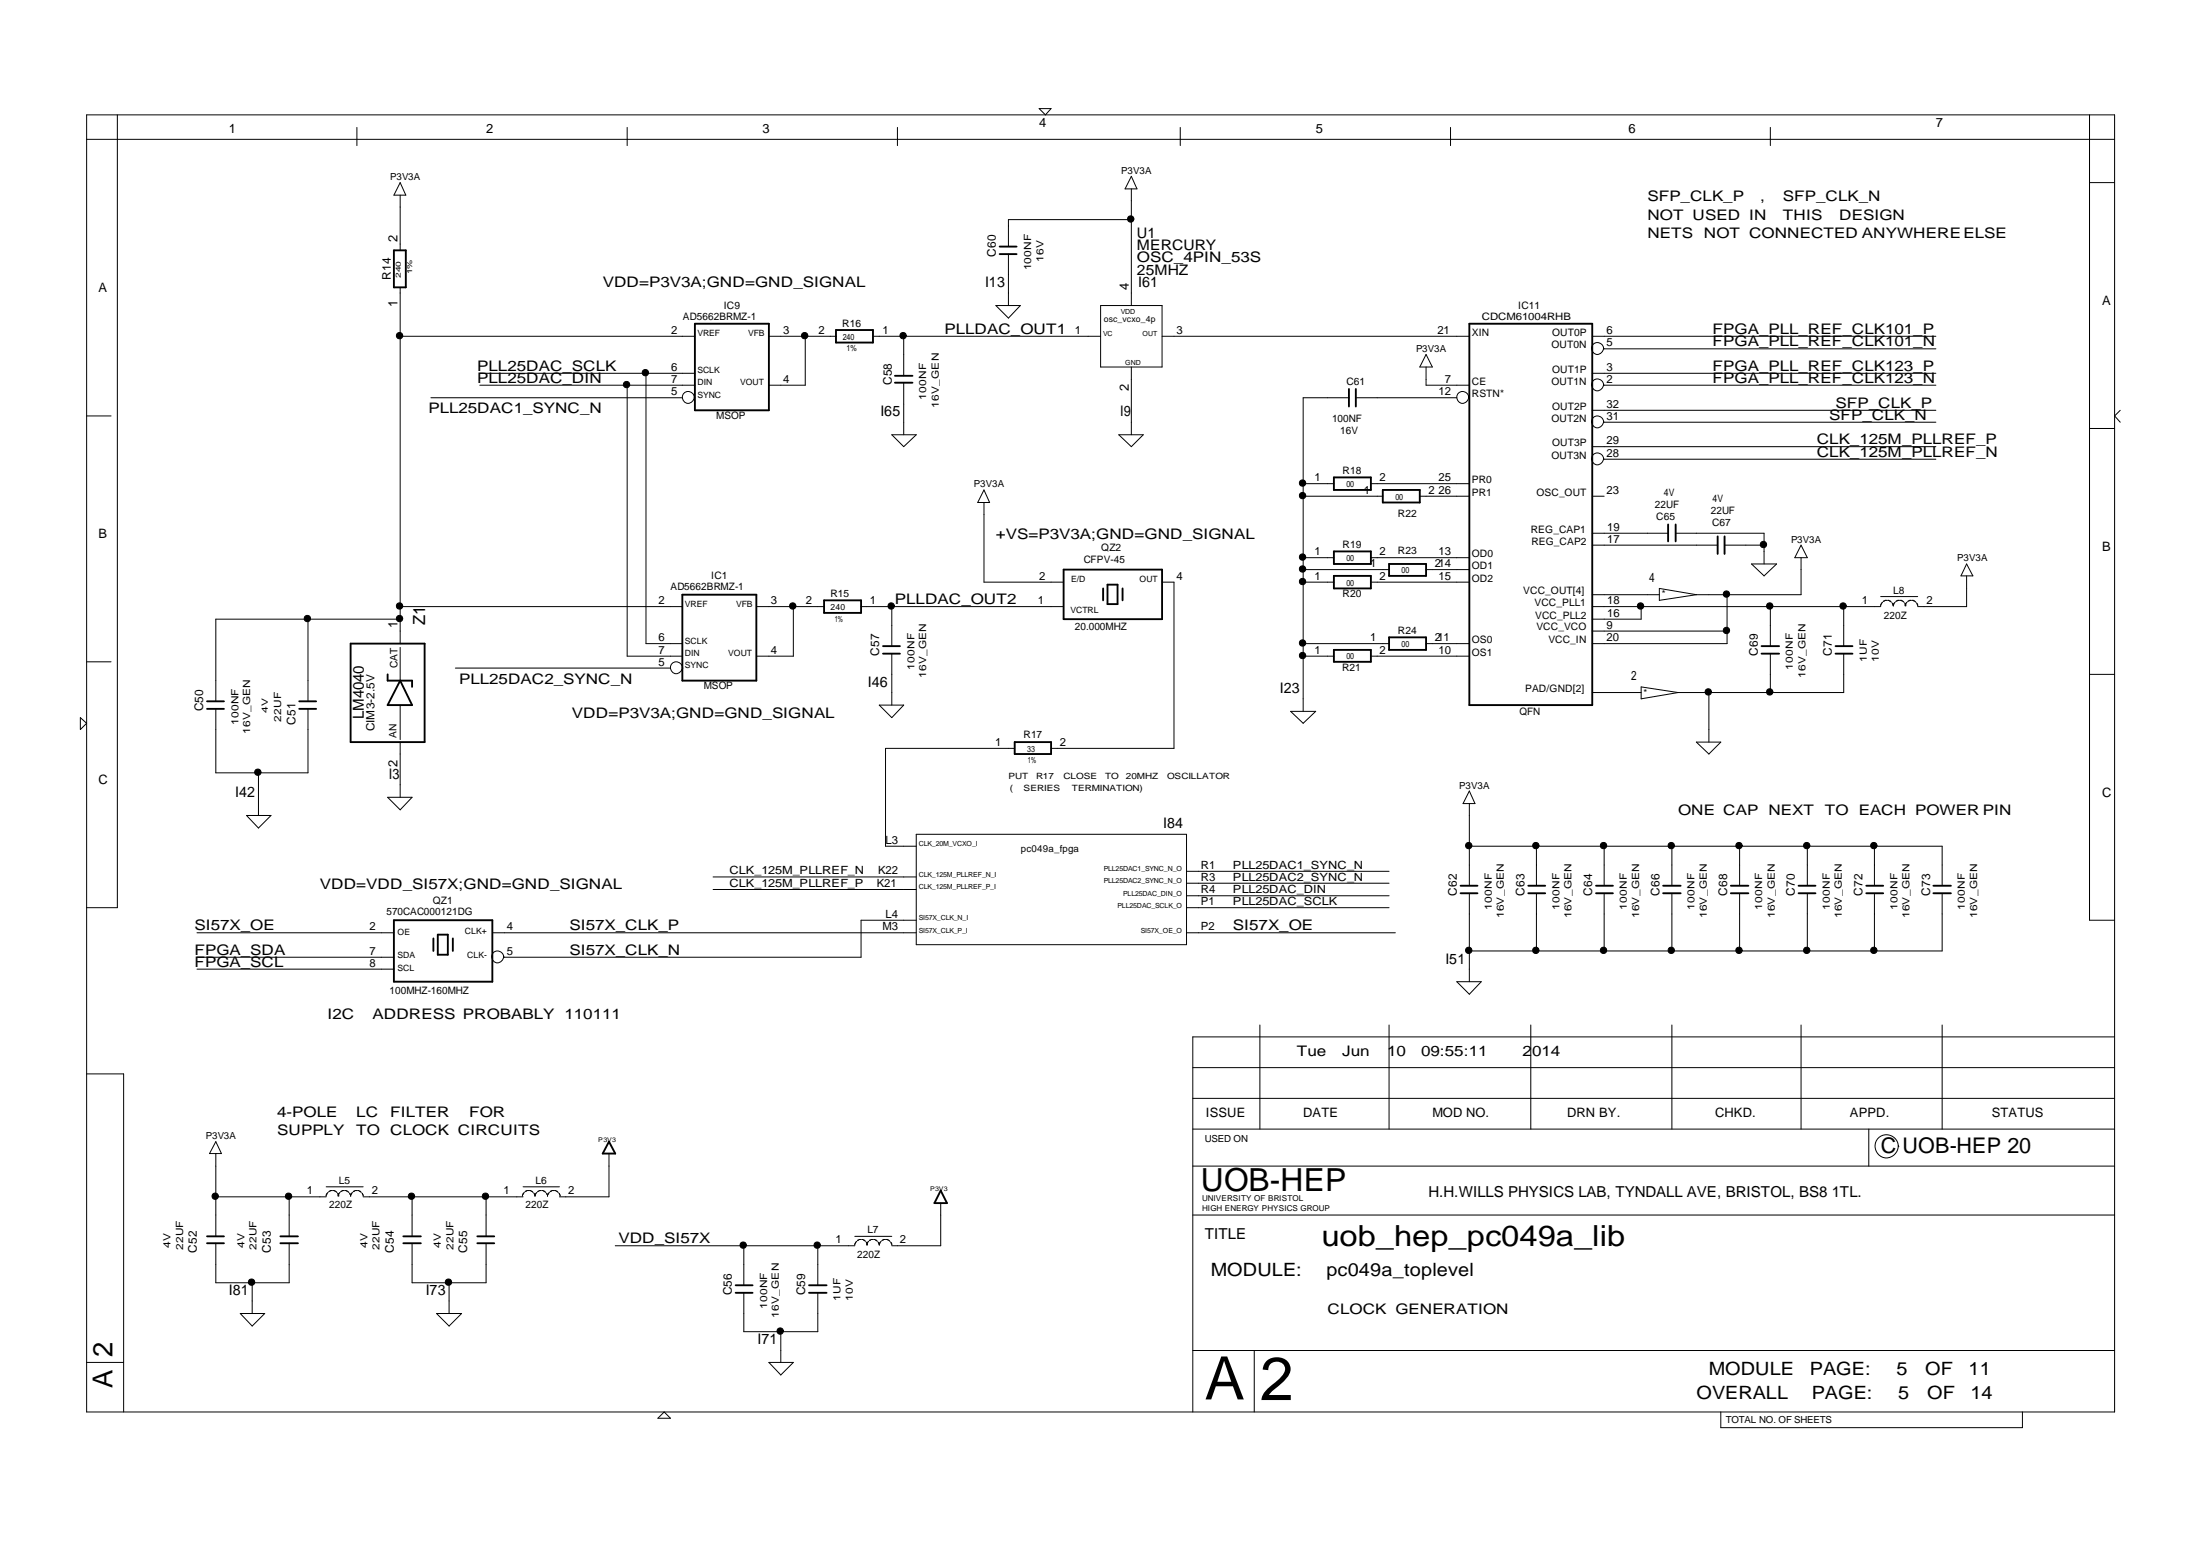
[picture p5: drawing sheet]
<svg xmlns="http://www.w3.org/2000/svg" width="297mm" height="210mm" viewBox="0 0 297 210" stroke-linecap="round" stroke-linejoin="round" font-family="sans-serif">
<g fill="none" stroke="#000" stroke-width=".25">
<path d="M53.2 33.8h1.6v5h-1.6zM135 34.3h2.3M135 33.3h2.3M93.8 43.7h10v11.7h-10zM112.9 44.5h5v1.7h-5zM120.8 51.7h2.4M120.8 50.7h2.4M182.1 52.5v2.4M183.1 52.5v2.4M198.4 43.7h16.6v51.5h-16.6zM143.6 76.9h13.3v6.7h-13.3zM148.9 79.4v1.6"/>
<path d="M149.5 78.9h1.4v2.6h-1.4zM151.6 79.4v1.6M180.1 64.4h5v1.7h-5zM180.1 74.4h5v1.7h-5zM180.1 77.7h5v1.7h-5zM186.7 66.1h5v1.7h-5zM187.5 76.1h5v1.6h-5zM225.2 70.8v2.3M226.2 70.8v2.3M231.9 72.4v2.4M232.8 72.4v2.4M28 94.7h2.2"/>
<path d="M28 95.7h2.2M40.4 94.7h2.3M40.4 95.7h2.3M47.3 86.9h10v13.3h-10zM52.3 91v.9h3.3v.8M54 91.9l1.6 3.3h-3.3zM92.1 80.3h10v11.6h-10zM111.3 81h5v1.7h-5zM119.2 88.2h2.3M119.2 87.2h2.3M180.1 87.7h5v1.6h-5zM187.5 86h5v1.7h-5z"/>
<path d="M237.8 88.2h2.4M237.8 87.2h2.4M247.8 88.2h2.3M247.8 87.2h2.3M137 100.2h4.9v1.6h-4.9zM197.2 119.6h2.3M206.3 119.6h2.3M215.5 119.6h2.3M224.5 119.6h2.4M233.7 119.6h2.4M242.8 119.6h2.3M252 119.6h2.3"/>
<path d="M261 119.6h2.4M53.2 124.2h13.3v8.3h-13.3zM58.5 126.7v1.7M59.1 126.2h1.4v2.7h-1.4zM61.1 126.7v1.7M197.2 120.6h2.3M206.3 120.6h2.3M215.5 120.6h2.3M224.5 120.6h2.4M233.7 120.6h2.4M242.8 120.6h2.3M252 120.6h2.3"/>
<path d="M261 120.6h2.4M82.2 154.1l.9 1.6h-1.7zM28 166.9h2.2M28 167.8h2.2M37.9 166.9h2.3M37.9 167.8h2.3M54.5 166.9h2.3M54.5 167.8h2.3M64.4 166.9h2.3M64.4 167.8h2.3M99.3 174.5h2.3M99.3 173.5h2.3"/>
<path d="M109.2 174.5h2.4M109.2 173.5h2.4M127 160.7l.9 1.7h-1.7z"/>
</g>
<g fill="none" stroke="#000" stroke-width=".14">
<path d="M11.7 15.5h273.8v175.1h-273.8zM11.7 18.8h273.8M15.8 15.5v107h-4.1M48.2 17.2v2.5M84.7 17.2v2.5M121.2 17.2v2.5M140.3 14.7h1.6l-.7 .8zM159.4 17.2v2.5M195.8 17.2v2.5M239 17.2v2.5M282.1 15.5v108.7h3.4M54 26.3v7.5"/>
<path d="M54 38.8v48.1M54 24.7l.8 1.6h-1.6zM136.2 34.3v6.9M152.8 23.8l.7 1.7h-1.6zM152.8 25.5v15.7M152.8 29.6h-16.6v3.7M282.1 24.7h3.4M11.7 56.1h3.3M54 45.4h39.8M58.2 53.7h33.9M64.8 52h29M64.8 50.4h29"/>
<path d="M84.7 52v36.6h7.4M87.2 50.4v36.5h4.9M93.7 53.6a.8 .8 0 0 1-1 .8 .8 .8 0 0 1-.3-1.3 .8 .8 0 0 1 1.3 .2l.1 .4M103.8 45.4h9.1M108.7 45.4v6.6h-4.9M117.9 45.4h30.7M120.4 58.7h3.3l-1.7 1.6zM122 45.4v5.3M122 51.7v7M134.5 41.2h3.3l-1.6 1.7zM148.6 41.2h8.3v8.3h-8.3zM151.1 58.7h3.3l-1.6 1.6z"/>
<path d="M152.8 49.5v9.2M156.9 45.4h41.5M182.1 53.7h-6.2v42.3M183.1 53.7h13.6M192.5 47.8l.9 1.7h-1.7zM192.5 49.5v2.5h5.9M198.3 53.6a.8 .8 0 0 1-1.1 .8 .8 .8 0 0 1-.3-1.3 .8 .8 0 0 1 1.3 .2l.2 .4M215 45.4h46.4M215 50.4h46.4M215 55.4h46.4M216.5 47a.8 .8 0 0 1-1.1 .8 .8 .8 0 0 1-.3-1.3 .8 .8 0 0 1 1.3 .2l.2 .4h44.8M216.5 56.9a.8 .8 0 0 1-1.1 .8 .8 .8 0 0 1-.3-1.3 .8 .8 0 0 1 1.3 .2l.2 .4h44.8"/>
<path d="M216.5 51.9a.8 .8 0 0 1-1.1 .8 .8 .8 0 0 1-.3-1.3 .8 .8 0 0 1 1.3 .2l.2 .4h44.8M282.1 57.8h3.4M286.3 55.4l-.8 .7 .8 .9M132.9 67.8v10.8h10.7M132.9 66.1l.7 1.7h-1.6zM156.9 78.6h1.6v22.4h-16.6M175.9 65.3h4.2M175.9 67h10.8M175.9 75.3h4.2M175.9 76.9h11.6M175.9 78.6h4.2M185.1 65.3h13.3"/>
<path d="M185.1 75.3h13.3M185.1 78.6h13.3M191.7 67h6.7M192.5 76.9h5.9M215 67h1.6M215 72h10.2M215 73.6h16.9M215 60.3h46.4M216.5 61.9a.8 .8 0 0 1-1.1 .8 .8 .8 0 0 1-.3-1.3 .8 .8 0 0 1 1.3 .2l.2 .4h44.8M224 79.4l5 .9-5 .7zM226.2 72h12v4.1M232.8 73.6h5.4"/>
<path d="M236.5 76.1h3.4l-1.7 1.6zM243.2 73.6l.8 1.7h-1.7zM243.2 75.3v5h-14.2M265.5 77.7v4.2h-6.6M265.5 76.1l.9 1.6h-1.6zM10.8 96.9l.9 .7-.9 .9zM11.7 89.3h3.3M29.1 95.7v8.6h12.5v-8.6M41.6 83.6v11.1M54 87.4v4.5M54 95.2v4.6M54 81.9h38.1"/>
<path d="M54 83.6h-24.9v11.1M61.5 90.2h29M92.1 90.1a.8 .8 0 0 1-1 .8 .8 .8 0 0 1-.4-1.3 .8 .8 0 0 1 1.4 .2l.1 .4M102.1 81.9h9.2M107.1 81.9v6.7h-5M116.3 81.9h27.3M118.7 95.2h3.3l-1.6 1.7zM120.4 81.9v5.3M120.4 88.2v7M174.3 96h3.3l-1.7 1.6zM175.9 86.9h11.6M175.9 88.6h4.2"/>
<path d="M185.1 88.6h13.3M192.5 86.9h5.9M215 80.3h9M215 93.5h6.6M215 81.9h38.9M215 85.2h18.2M221.6 81.9v1.7h-6.6M221.6 92.7l5 .8-5 .8zM230.7 93.5v6.7M233.2 80.3v6.6h-18.2M239 81.9v5.3M239 88.2v5.3"/>
<path d="M248.9 88.2v5.3h-22.3M248.9 81.9v5.3M253.9 80.5h5M254.2 81.3l-.2 .2-.1 .3M254.8 81h-.3l-.2 .2M254.9 81l.3 .1 .2 .2M255.5 81.4l.1 .2M255.6 81.6v.2M255.9 81.3l-.3 .3M256.5 81h-.3l-.2 .2M256.6 81l.3 .1 .2 .2M257.1 81.4l.2 .4"/>
<path d="M257.5 81.3l-.3 .3v.2M258.1 81h-.3l-.2 .2M258.2 81h.1l.4 .3M258.8 81.4l.1 .4M282.1 91h3.4M33.3 110.1h3.3l-1.7 1.7zM34.9 104.3v5.8M52.3 107.6h3.3l-1.6 1.7zM54 100.2v7.4M96.3 118.4h27.4M123.7 112.6h36.5v14.9h-36.5zM137 101h-17.4v13.2h4.1"/>
<path d="M160.2 117.6h27.3M160.2 119.2h27.3M198.4 106.8l.7 1.7h-1.6zM198.4 108.5v11.1M198.4 114.2h63.8v5.4M207.4 114.2v5.4M216.6 114.2v5.4M225.7 114.2v5.4M229 100.2h3.3l-1.6 1.6zM234.9 114.2v5.4M244 114.2v5.4M253.1 114.2v5.4"/>
<path d="M26.6 130.8h26.6M26.6 129.2h26.6M26.6 125.9h26.6M66.5 125.9h57.2M96.3 120.1h27.4M123.7 124.2h-7.4v5h-48.2a1.05 1.05 0 0 0-.9-.8 .8 .8 0 0 0-.8 .8 .8 .8 0 0 0 .8 .8 .8 .8 0 0 0 .8-.9M160.2 125.9h28.2M160.2 120.9h27.3M160.2 122.5h27.3M170.1 138.4v14M187.5 138.4v14M196.7 132.5h3.3l-1.6 1.7z"/>
<path d="M198.4 120.6v11.9M206.7 138.4v14M207.4 120.6v7.8M216.6 120.6v7.8M225.7 120.6v7.8M225.7 138.4v14M234.9 120.6v7.8M243.2 138.4v14M244 120.6v7.8M253.1 120.6v7.8M262.2 120.6v7.8h-63.8M262.2 138.4v14"/>
<path d="M285.5 140h-124.5v50.6M11.7 145h5v45.6M29.1 155.7v11.2M29.1 154.1l.8 1.6h-1.6zM82.2 155.7v5.9h-6.7M161 148.3h124.5M161 144.1h124.5M161 157.4h124.5M161 152.4h124.5M252.3 152.4v5M256.3 154.7a1.56 1.56 0 0 1-2.2 1.5 1.56 1.56 0 0 1-.4-2.6 1.56 1.56 0 0 1 2.5 .6l.2 .6M29.1 167.8v5.4h9.9v-5.4"/>
<path d="M29.1 161.6h14.9M32.4 177.3h3.3l-1.7 1.7zM34 173.2v4.1M39 161.6v5.3M44 160.2h5M44.3 161l-.2 .1-.1 .4M44.9 160.7h-.3l-.2 .2M45 160.7h.1l.4 .3M45.6 161l.1 .5M45.9 161l-.2 .1-.1 .4M46.5 160.7h-.3l-.2 .2M46.6 160.7h.1l.4 .3"/>
<path d="M47.2 161l.1 .3M47.3 161.3v.2M47.6 161l-.3 .3M48.2 160.7h-.3l-.2 .2M48.3 160.7h.1l.4 .3M48.9 161l.1 .5M49 161.6h21.6M55.6 167.8v5.4h10v-5.4M55.6 161.6v5.3M58.9 177.3h3.4l-1.7 1.7zM60.6 173.2v4.1M65.6 161.6v5.3"/>
<path d="M70.6 160.2h4.9M70.8 161l-.2 .1-.1 .4M71.4 160.7h-.3l-.2 .2M71.5 160.7h.1l.4 .3M72.1 161l.1 .3M72.2 161.3v.2M72.5 161l-.3 .3M73.1 160.7h-.3l-.2 .2M73.2 160.7h.1l.4 .3M73.8 161l.1 .3M73.9 161.3v.2M74.2 161l-.3 .3"/>
<path d="M74.8 160.7h-.3l-.2 .2M74.9 160.7h.1l.4 .3M75.5 161l.1 .5M83.1 168.2h32.3M100.4 174.5v5.3h10v-5.3M100.4 168.2v5.3M105.4 179.8v4.1M110.4 168.2v5.3M115.4 166.9h5M115.7 167.6l-.3 .3v.2M116.3 167.3h-.3l-.2 .2M116.3 167.3l.4 .1 .2 .2"/>
<path d="M116.9 167.7l.2 .4M117.3 167.6l-.3 .3v.2M117.9 167.3h-.3l-.2 .2M118 167.3l.3 .1 .2 .2M118.5 167.7l.2 .2M118.7 167.9v.2M119 167.6l-.3 .3M119.6 167.3h-.3l-.2 .2M119.6 167.3l.4 .1 .2 .2M120.2 167.7l.2 .4M127 162.4v5.8h-6.6M161 164h124.5"/>
<path d="M11.7 183.9h5M88.8 191.4l.9-.8 .8 .8zM103.8 183.9h3.3l-1.7 1.7zM161 182.3h124.5M169.3 182.3v8.3M232.3 190.6v2.1h40.8v-2.1"/>
<circle cx="152.7" cy="29.6" r=".43"/>
<circle cx="53.9" cy="45.3" r=".43"/>
<circle cx="84.6" cy="51.9" r=".43"/>
<circle cx="87.1" cy="50.3" r=".43"/>
<circle cx="108.6" cy="45.3" r=".43"/>
<circle cx="121.9" cy="45.3" r=".43"/>
<circle cx="175.9" cy="76.8" r=".43"/>
<circle cx="175.9" cy="78.5" r=".43"/>
<circle cx="175.9" cy="65.2" r=".43"/>
<circle cx="175.9" cy="66.9" r=".43"/>
<circle cx="175.9" cy="75.2" r=".43"/>
<circle cx="238.1" cy="73.5" r=".43"/>
<circle cx="41.5" cy="83.5" r=".43"/>
<circle cx="53.9" cy="81.8" r=".43"/>
<circle cx="53.9" cy="83.5" r=".43"/>
<circle cx="107" cy="81.8" r=".43"/>
<circle cx="120.3" cy="81.8" r=".43"/>
<circle cx="175.9" cy="86.8" r=".43"/>
<circle cx="175.9" cy="88.5" r=".43"/>
<circle cx="221.5" cy="81.8" r=".43"/>
<circle cx="230.6" cy="93.4" r=".43"/>
<circle cx="233.1" cy="80.2" r=".43"/>
<circle cx="233.1" cy="85.1" r=".43"/>
<circle cx="238.9" cy="93.4" r=".43"/>
<circle cx="238.9" cy="81.8" r=".43"/>
<circle cx="248.8" cy="81.8" r=".43"/>
<circle cx="34.8" cy="104.2" r=".43"/>
<circle cx="198.3" cy="114.1" r=".43"/>
<circle cx="207.4" cy="114.1" r=".43"/>
<circle cx="216.5" cy="114.1" r=".43"/>
<circle cx="225.6" cy="114.1" r=".43"/>
<circle cx="234.8" cy="114.1" r=".43"/>
<circle cx="243.9" cy="114.1" r=".43"/>
<circle cx="253" cy="114.1" r=".43"/>
<circle cx="198.3" cy="128.3" r=".43"/>
<circle cx="207.4" cy="128.3" r=".43"/>
<circle cx="216.5" cy="128.3" r=".43"/>
<circle cx="225.6" cy="128.3" r=".43"/>
<circle cx="234.8" cy="128.3" r=".43"/>
<circle cx="243.9" cy="128.3" r=".43"/>
<circle cx="253" cy="128.3" r=".43"/>
<circle cx="29" cy="161.5" r=".43"/>
<circle cx="34" cy="173.1" r=".43"/>
<circle cx="39" cy="161.5" r=".43"/>
<circle cx="55.5" cy="161.5" r=".43"/>
<circle cx="60.5" cy="173.1" r=".43"/>
<circle cx="65.5" cy="161.5" r=".43"/>
<circle cx="100.3" cy="168.1" r=".43"/>
<circle cx="105.3" cy="179.7" r=".43"/>
<circle cx="110.3" cy="168.1" r=".43"/>
</g>
<g fill="#000">
<circle cx="152.7" cy="29.6" r=".43"/>
<circle cx="53.9" cy="45.3" r=".43"/>
<circle cx="84.6" cy="51.9" r=".43"/>
<circle cx="87.1" cy="50.3" r=".43"/>
<circle cx="108.6" cy="45.3" r=".43"/>
<circle cx="121.9" cy="45.3" r=".43"/>
<circle cx="175.9" cy="76.8" r=".43"/>
<circle cx="175.9" cy="78.5" r=".43"/>
<circle cx="175.9" cy="65.2" r=".43"/>
<circle cx="175.9" cy="66.9" r=".43"/>
<circle cx="175.9" cy="75.2" r=".43"/>
<circle cx="238.1" cy="73.5" r=".43"/>
<circle cx="41.5" cy="83.5" r=".43"/>
<circle cx="53.9" cy="81.8" r=".43"/>
<circle cx="53.9" cy="83.5" r=".43"/>
<circle cx="107" cy="81.8" r=".43"/>
<circle cx="120.3" cy="81.8" r=".43"/>
<circle cx="175.9" cy="86.8" r=".43"/>
<circle cx="175.9" cy="88.5" r=".43"/>
<circle cx="221.5" cy="81.8" r=".43"/>
<circle cx="230.6" cy="93.4" r=".43"/>
<circle cx="233.1" cy="80.2" r=".43"/>
<circle cx="233.1" cy="85.1" r=".43"/>
<circle cx="238.9" cy="93.4" r=".43"/>
<circle cx="238.9" cy="81.8" r=".43"/>
<circle cx="248.8" cy="81.8" r=".43"/>
<circle cx="34.8" cy="104.2" r=".43"/>
<circle cx="198.3" cy="114.1" r=".43"/>
<circle cx="207.4" cy="114.1" r=".43"/>
<circle cx="216.5" cy="114.1" r=".43"/>
<circle cx="225.6" cy="114.1" r=".43"/>
<circle cx="234.8" cy="114.1" r=".43"/>
<circle cx="243.9" cy="114.1" r=".43"/>
<circle cx="253" cy="114.1" r=".43"/>
<circle cx="198.3" cy="128.3" r=".43"/>
<circle cx="207.4" cy="128.3" r=".43"/>
<circle cx="216.5" cy="128.3" r=".43"/>
<circle cx="225.6" cy="128.3" r=".43"/>
<circle cx="234.8" cy="128.3" r=".43"/>
<circle cx="243.9" cy="128.3" r=".43"/>
<circle cx="253" cy="128.3" r=".43"/>
<circle cx="29" cy="161.5" r=".43"/>
<circle cx="34" cy="173.1" r=".43"/>
<circle cx="39" cy="161.5" r=".43"/>
<circle cx="55.5" cy="161.5" r=".43"/>
<circle cx="60.5" cy="173.1" r=".43"/>
<circle cx="65.5" cy="161.5" r=".43"/>
<circle cx="100.3" cy="168.1" r=".43"/>
<circle cx="105.3" cy="179.7" r=".43"/>
<circle cx="110.3" cy="168.1" r=".43"/>
</g>
<text font-size="8.2" x="170.1" y="189">2</text>
<text font-size="8.1" x="162.7" y="188.9">A</text>
<text font-size="4.3" x="162.1" y="160.7">UOB-HEP</text>
<text font-size="3.9" x="178.4" y="168.2">uob_hep_pc049a_lib</text>
<g font-size="3.7">
<text x="15.2" y="183.1" transform="rotate(-90 15.2 183.1)">2</text>
<text x="15.2" y="187.3" transform="rotate(-90 15.2 187.3)">A</text>
</g>
<text font-size="2.9" x="253.9" y="155.6">C UOB-HEP 20</text>
<g font-size="2.5">
<text x="163.5" y="172.3">MODULE:</text>
<text x="179.1" y="172.3">pc049a_toplevel</text>
<text x="230.7" y="185.6">MODULE</text>
<text x="244.4" y="185.6">PAGE:</text>
<text x="256" y="185.6">5</text>
<text x="259.9" y="185.6">OF</text>
<text x="265.8" y="185.6">11</text>
<text x="229" y="188.9">OVERALL</text>
<text x="244.6" y="188.9">PAGE:</text>
<text x="256.3" y="188.9">5</text>
<text x="260.2" y="188.9">OF</text>
<text x="266" y="188.9">14</text>
</g>
<text font-size="2.3" x="57.4" y="84.4" transform="rotate(-90 57.4 84.4)">Z1</text>
<g font-size="2">
<text x="222.4" y="27.1">SFP_CLK_P</text>
<text x="222.4" y="29.6">NOT USED IN</text>
<text x="237.7" y="27.1">,</text>
<text x="240.7" y="29.6">THIS</text>
<text x="240.7" y="27.1">SFP_CLK_N</text>
<text x="248.3" y="29.6">DESIGN</text>
<text x="153.5" y="35.4">OSC_4PIN_53S</text>
<text x="153.5" y="33.8">MERCURY</text>
<text x="153.5" y="32.1">U1</text>
<text x="222.4" y="32.1">NETS</text>
<text x="230.1" y="32.1">NOT CONNECTED ANYWHEREELSE</text>
<text x="81.4" y="38.8">VDD=P3V3A;GND=GND_SIGNAL</text>
<text x="133" y="38.8">I13</text>
<text x="153.5" y="37.1">25MHZ</text>
<text x="153.7" y="38.8">I61</text>
<text x="127.5" y="45.1">PLLDAC_OUT1</text>
<text x="231.2" y="45.1">FPGA_PLL_REF_CLK101_P</text>
<text x="231.2" y="46.7">FPGA_PLL_REF_CLK101_N</text>
<text x="64.4" y="51.7">PLL25DAC_DIN</text>
<text x="64.4" y="50.1">PLL25DAC_SCLK</text>
<text x="231.2" y="51.7">FPGA_PLL_REF_CLK123_N</text>
<text x="231.2" y="50.1">FPGA_PLL_REF_CLK123_P</text>
<text x="57.8" y="55.8">PLL25DAC1_SYNC_N</text>
<text x="118.9" y="56.1">I65</text>
<text x="151.2" y="56.1">I9</text>
<text x="245.3" y="60">CLK_125M_PLLREF_P</text>
<text x="247" y="56.7">SFP_CLK_N</text>
<text x="247.8" y="55">SFP_CLK_P</text>
<text x="245.3" y="61.6">CLK_125M_PLLREF_N</text>
<text x="134.5" y="72.7">+VS=P3V3A;GND=GND_SIGNAL</text>
<text x="120.8" y="81.5">PLLDAC_OUT2</text>
<text x="62" y="92.4">PLL25DAC2_SYNC_N</text>
<text x="117.2" y="92.7">I46</text>
<text x="172.8" y="93.5">I23</text>
<text x="49.1" y="97" transform="rotate(-90 49.1 97)">LM4040</text>
<text x="77.2" y="96.9">VDD=P3V3A;GND=GND_SIGNAL</text>
<text x="31.8" y="107.6">I42</text>
<text x="52.5" y="105.2">I3</text>
<text x="157.1" y="111.8">I84</text>
<text x="226.6" y="110.1">ONE CAP NEXT</text>
<text x="246.4" y="110.1">TO EACH POWER PIN</text>
<text x="26.3" y="125.6">SI57X_OE</text>
<text x="43.2" y="120.1">VDD=VDD_SI57X;GND=GND_SIGNAL</text>
<text x="76.9" y="125.6">SI57X_CLK_P</text>
<text x="166.5" y="125.6">SI57X_OE</text>
<text x="26.3" y="130.5">FPGA_SCL</text>
<text x="26.3" y="128.9">FPGA_SDA</text>
<text x="76.9" y="128.9">SI57X_CLK_N</text>
<text x="195.2" y="130.1">I51</text>
<text x="44.2" y="137.5">I2C</text>
<text x="50.3" y="137.5">ADDRESS PROBABLY 110111</text>
<text x="175.1" y="142.5">Tue</text>
<text x="181.2" y="142.5">Jun</text>
<text x="187.3" y="142.5">10</text>
<text x="191.9" y="142.5">09:55:11</text>
<text x="205.6" y="142.5">2014</text>
<text x="37.4" y="150.8">4-POLE</text>
<text x="37.4" y="153.3">SUPPLY</text>
<text x="48.1" y="150.8">LC</text>
<text x="48.1" y="153.3">TO CLOCK CIRCUITS</text>
<text x="52.7" y="150.8">FILTER</text>
<text x="63.3" y="150.8">FOR</text>
<text x="192.9" y="161.6">H.H.WILLS PHYSICS LAB, TYNDALL AVE, BRISTOL, BS8 1TL.</text>
<text x="83.5" y="167.8">VDD_SI57X</text>
<text x="162.7" y="167.3">TITLE</text>
<text x="30.9" y="174.8">I81</text>
<text x="57.5" y="174.8">I73</text>
<text x="179.3" y="177.3">CLOCK GENERATION</text>
<text x="102.3" y="181.5">I71</text>
</g>
<g font-size="1.7">
<text x="30.9" y="18">1</text>
<text x="65.6" y="18">2</text>
<text x="103" y="18">3</text>
<text x="140.3" y="17.1">4</text>
<text x="177.6" y="18">5</text>
<text x="219.9" y="18">6</text>
<text x="261.4" y="17.1">7</text>
<text x="53.7" y="32.6" transform="rotate(-90 53.7 32.6)">2</text>
<text x="13.3" y="39.5">A</text>
<text x="53.7" y="41.4" transform="rotate(-90 53.7 41.4)">1</text>
<text x="152.4" y="39.2" transform="rotate(-90 152.4 39.2)">4</text>
<text x="283.8" y="41.2">A</text>
<text x="152.4" y="52.8" transform="rotate(-90 152.4 52.8)">2</text>
<text x="13.3" y="72.7">B</text>
<text x="283.8" y="74.3">B</text>
<text x="222.7" y="78.5">4</text>
<text x="53.7" y="84.8" transform="rotate(-90 53.7 84.8)">1</text>
<text x="220.2" y="91.8">2</text>
<text x="13.3" y="105.8">C</text>
<text x="53.7" y="103.5" transform="rotate(-90 53.7 103.5)">2</text>
<text x="283.8" y="107.5">C</text>
<text x="162.8" y="150.7">ISSUE</text>
<text x="175.9" y="150.7">DATE</text>
<text x="193.4" y="150.7">MOD NO.</text>
<text x="211.6" y="150.7">DRN BY.</text>
<text x="231.6" y="150.7">CHKD.</text>
<text x="249.8" y="150.7">APPD.</text>
<text x="268.9" y="150.7">STATUS</text>
</g>
<g font-size="1.6">
<text x="134.5" y="34.6" transform="rotate(-90 134.5 34.6)">C60</text>
<text x="52.8" y="37.8" transform="rotate(-90 52.8 37.8)">R14</text>
<text x="120.4" y="52" transform="rotate(-90 120.4 52)">C58</text>
<text x="118.7" y="88.6" transform="rotate(-90 118.7 88.6)">C57</text>
<text x="237.3" y="88.6" transform="rotate(-90 237.3 88.6)">C69</text>
<text x="247.3" y="88.6" transform="rotate(-90 247.3 88.6)">C71</text>
<text x="27.4" y="96" transform="rotate(-90 27.4 96)">C50</text>
<text x="39.9" y="97.8" transform="rotate(-90 39.9 97.8)">C51</text>
<text x="196.7" y="120.9" transform="rotate(-90 196.7 120.9)">C62</text>
<text x="205.8" y="120.9" transform="rotate(-90 205.8 120.9)">C63</text>
<text x="215" y="120.9" transform="rotate(-90 215 120.9)">C64</text>
<text x="224" y="120.9" transform="rotate(-90 224 120.9)">C66</text>
<text x="233.2" y="120.9" transform="rotate(-90 233.2 120.9)">C68</text>
<text x="242.3" y="120.9" transform="rotate(-90 242.3 120.9)">C70</text>
<text x="251.5" y="120.9" transform="rotate(-90 251.5 120.9)">C72</text>
<text x="260.6" y="120.9" transform="rotate(-90 260.6 120.9)">C73</text>
<text x="26.6" y="169.1" transform="rotate(-90 26.6 169.1)">C52</text>
<text x="36.6" y="169.1" transform="rotate(-90 36.6 169.1)">C53</text>
<text x="53.2" y="169.1" transform="rotate(-90 53.2 169.1)">C54</text>
<text x="63.1" y="169.1" transform="rotate(-90 63.1 169.1)">C55</text>
<text x="98.8" y="174.8" transform="rotate(-90 98.8 174.8)">C56</text>
<text x="108.7" y="174.8" transform="rotate(-90 108.7 174.8)">C59</text>
</g>
<g font-size="1.5">
<text x="90.6" y="45.1">2</text>
<text x="105.8" y="45.1">3</text>
<text x="110.5" y="45.1">2</text>
<text x="119.1" y="45.1">1</text>
<text x="145.1" y="45.1">1</text>
<text x="158.8" y="45.1">3</text>
<text x="194.1" y="45.1">21</text>
<text x="216.9" y="46.7">5</text>
<text x="216.9" y="45.1">6</text>
<text x="90.6" y="51.7">7</text>
<text x="90.6" y="50.1">6</text>
<text x="90.6" y="53.4">5</text>
<text x="105.8" y="51.7">4</text>
<text x="194.2" y="53.4">12</text>
<text x="195.1" y="51.7">7</text>
<text x="216.9" y="50.1">3</text>
<text x="216.9" y="51.7">2</text>
<text x="216.9" y="60">29</text>
<text x="216.9" y="56.7">31</text>
<text x="216.9" y="55">32</text>
<text x="177.5" y="65">1</text>
<text x="186.3" y="65">2</text>
<text x="194.2" y="65">25</text>
<text x="216.9" y="61.6">28</text>
<text x="184.2" y="66.6">1</text>
<text x="192.9" y="66.6">2</text>
<text x="194.2" y="66.6">26</text>
<text x="216.9" y="66.6">23</text>
<text x="217" y="71.6">19</text>
<text x="177.5" y="74.9">1</text>
<text x="185" y="76.6">1</text>
<text x="186.3" y="74.9">2</text>
<text x="193.7" y="76.6">214</text>
<text x="194.2" y="74.9">13</text>
<text x="217" y="73.2">17</text>
<text x="88.9" y="81.5">2</text>
<text x="104.1" y="81.5">3</text>
<text x="108.8" y="81.5">2</text>
<text x="117.4" y="81.5">1</text>
<text x="140.1" y="81.5">1</text>
<text x="140.3" y="78.2">2</text>
<text x="158.8" y="78.2">4</text>
<text x="177.5" y="78.2">1</text>
<text x="186.3" y="78.2">2</text>
<text x="194.2" y="78.2">15</text>
<text x="217" y="81.5">18</text>
<text x="217" y="83.2">16</text>
<text x="251.4" y="81.5">1</text>
<text x="260.1" y="81.5">2</text>
<text x="88.9" y="88.2">7</text>
<text x="88.9" y="86.5">6</text>
<text x="88.9" y="89.8">5</text>
<text x="104.1" y="88.2">4</text>
<text x="177.5" y="88.2">1</text>
<text x="185" y="86.5">1</text>
<text x="186.3" y="88.2">2</text>
<text x="193.7" y="86.5">211</text>
<text x="194.2" y="88.2">10</text>
<text x="216.9" y="84.8">9</text>
<text x="216.9" y="86.5">20</text>
<text x="50.6" y="98.7" transform="rotate(-90 50.6 98.7)">CIM3-2.5V</text>
<text x="134.4" y="100.7">1</text>
<text x="143.1" y="100.7">2</text>
<text x="119.6" y="113.9">L3</text>
<text x="98.5" y="119.7">CLK_125M_PLLREF_P</text>
<text x="98.5" y="118">CLK_125M_PLLREF_N</text>
<text x="118.4" y="119.7">K21</text>
<text x="118.5" y="118">K22</text>
<text x="162.1" y="118.9">R3</text>
<text x="162.1" y="117.3">R1</text>
<text x="166.5" y="118.9">PLL25DAC2_SYNC_N</text>
<text x="166.5" y="117.3">PLL25DAC1_SYNC_N</text>
<text x="49.9" y="125.6">2</text>
<text x="68.4" y="125.6">4</text>
<text x="119.1" y="125.6">M3</text>
<text x="119.6" y="123.9">L4</text>
<text x="162.1" y="125.6">P2</text>
<text x="162.1" y="122.2">P1</text>
<text x="162.1" y="120.6">R4</text>
<text x="166.5" y="122.2">PLL25DAC_SCLK</text>
<text x="166.5" y="120.6">PLL25DAC_DIN</text>
<text x="49.9" y="130.5">8</text>
<text x="49.9" y="128.9">7</text>
<text x="68.4" y="128.9">5</text>
<text x="41.4" y="161.2">1</text>
<text x="50.2" y="161.2">2</text>
<text x="68" y="161.2">1</text>
<text x="76.7" y="161.2">2</text>
<text x="112.8" y="167.8">1</text>
<text x="121.5" y="167.8">2</text>
</g>
<g font-size="1.4">
<text x="97.7" y="41.7">IC9</text>
<text x="205" y="41.8">IC11</text>
<text x="92.2" y="43.2">AD5662BRMZ-1</text>
<text x="113.7" y="44.1">R16</text>
<text x="198.7" y="45.3">XIN</text>
<text x="200.1" y="43.2">CDCM61004RHB</text>
<text x="209.5" y="47">OUT0N</text>
<text x="209.6" y="45.3">OUT0P</text>
<text x="181.8" y="51.9">C61</text>
<text x="198.7" y="53.6">RSTN*</text>
<text x="198.7" y="51.9">CE</text>
<text x="209.5" y="51.9">OUT1N</text>
<text x="209.6" y="50.3">OUT1P</text>
<text x="96.7" y="56.6">MSOP</text>
<text x="179.8" y="56.9">100NF</text>
<text x="180.9" y="58.6">16V</text>
<text x="209.5" y="56.9">OUT2N</text>
<text x="209.6" y="55.3">OUT2P</text>
<text x="181.3" y="64">R18</text>
<text x="198.7" y="65.2">PR0</text>
<text x="209.5" y="61.9">OUT3N</text>
<text x="209.6" y="60.2">OUT3P</text>
<text x="188.7" y="69.8">R22</text>
<text x="198.7" y="66.9">PR1</text>
<text x="206.7" y="71.9">REG_CAP1</text>
<text x="207.4" y="66.9">OSC_OUT</text>
<text x="223.4" y="68.5">22UF</text>
<text x="223.6" y="70.2">C65</text>
<text x="224.6" y="66.9">4V</text>
<text x="231" y="69.4">22UF</text>
<text x="231.2" y="71">C67</text>
<text x="231.2" y="67.7">4V</text>
<text x="146.3" y="76">CFPV-45</text>
<text x="148.7" y="74.3">QZ2</text>
<text x="181.3" y="73.9">R19</text>
<text x="188.7" y="74.8">R23</text>
<text x="198.7" y="76.8">OD1</text>
<text x="198.7" y="75.2">OD0</text>
<text x="206.8" y="73.5">REG_CAP2</text>
<text x="90.5" y="79.7">AD5662BRMZ-1</text>
<text x="96" y="78.2">IC1</text>
<text x="112.1" y="80.6">R15</text>
<text x="181.3" y="80.6">R20</text>
<text x="198.7" y="78.5">OD2</text>
<text x="205.7" y="80.2">VCC_OUT[4]</text>
<text x="207.2" y="81.8">VCC_PLL1</text>
<text x="207.3" y="83.5">VCC_PLL2</text>
<text x="254.4" y="83.5">220Z</text>
<text x="255.6" y="80.2">L8</text>
<text x="145.1" y="85.1">20.000MHZ</text>
<text x="188.7" y="85.5">R24</text>
<text x="198.7" y="86.8">OS0</text>
<text x="198.7" y="88.5">OS1</text>
<text x="207.4" y="85.1">VCC_VCO</text>
<text x="209.1" y="86.8">VCC_IN</text>
<text x="53.7" y="90.2" transform="rotate(-90 53.7 90.2)">CAT</text>
<text x="95" y="93.1">MSOP</text>
<text x="181.2" y="90.5">R21</text>
<text x="205.9" y="93.4">PAD/GND[2]</text>
<text x="53.5" y="99.7" transform="rotate(-90 53.5 99.7)">AN</text>
<text x="138.2" y="99.7">R17</text>
<text x="205.2" y="96.5">QFN</text>
<text x="52.2" y="123.5">570CAC000121DG</text>
<text x="58.4" y="122">QZ1</text>
<text x="52.6" y="134.1">100MHZ-160MHZ</text>
<text x="45.7" y="159.8">L5</text>
<text x="72.3" y="159.8">L6</text>
<text x="44.5" y="163.1">220Z</text>
<text x="71" y="163.1">220Z</text>
<text x="117.1" y="166.5">L7</text>
<text x="115.8" y="169.8">220Z</text>
</g>
<g font-size="1.3">
<text x="151.4" y="23.5">P3V3A</text>
<text x="52.7" y="24.3">P3V3A</text>
<text x="140.9" y="35.4" transform="rotate(-90 140.9 35.4)">16V</text>
<text x="139.2" y="36.5" transform="rotate(-90 139.2 36.5)">100NF</text>
<text x="191.2" y="47.5">P3V3A</text>
<text x="125.1" y="53.9" transform="rotate(-90 125.1 53.9)">100NF</text>
<text x="126.8" y="55" transform="rotate(-90 126.8 55)">16V_GEN</text>
<text x="131.5" y="65.8">P3V3A</text>
<text x="241.8" y="73.2">P3V3A</text>
<text x="264.3" y="75.8">P3V3A</text>
<text x="224.4" y="80.6">*</text>
<text x="252.1" y="89.3" transform="rotate(-90 252.1 89.3)">1UF</text>
<text x="253.7" y="89.3" transform="rotate(-90 253.7 89.3)">10V</text>
<text x="123.5" y="90.4" transform="rotate(-90 123.5 90.4)">100NF</text>
<text x="125.1" y="91.5" transform="rotate(-90 125.1 91.5)">16V_GEN</text>
<text x="221.9" y="93.9">*</text>
<text x="242.1" y="90.4" transform="rotate(-90 242.1 90.4)">100NF</text>
<text x="243.8" y="91.5" transform="rotate(-90 243.8 91.5)">16V_GEN</text>
<text x="32.2" y="97.9" transform="rotate(-90 32.2 97.9)">100NF</text>
<text x="33.8" y="99.1" transform="rotate(-90 33.8 99.1)">16V_GEN</text>
<text x="37.9" y="97.5" transform="rotate(-90 37.9 97.5)">22UF</text>
<text x="197" y="106.4">P3V3A</text>
<text x="137.8" y="115.1">pc049a_fpga</text>
<text x="201.4" y="122.8" transform="rotate(-90 201.4 122.8)">100NF</text>
<text x="203" y="124" transform="rotate(-90 203 124)">16V_GEN</text>
<text x="210.6" y="122.8" transform="rotate(-90 210.6 122.8)">100NF</text>
<text x="212.2" y="124" transform="rotate(-90 212.2 124)">16V_GEN</text>
<text x="219.6" y="122.8" transform="rotate(-90 219.6 122.8)">100NF</text>
<text x="221.3" y="124" transform="rotate(-90 221.3 124)">16V_GEN</text>
<text x="228.8" y="122.8" transform="rotate(-90 228.8 122.8)">100NF</text>
<text x="230.5" y="124" transform="rotate(-90 230.5 124)">16V_GEN</text>
<text x="237.9" y="122.8" transform="rotate(-90 237.9 122.8)">100NF</text>
<text x="239.6" y="124" transform="rotate(-90 239.6 124)">16V_GEN</text>
<text x="247.1" y="122.8" transform="rotate(-90 247.1 122.8)">100NF</text>
<text x="248.7" y="124" transform="rotate(-90 248.7 124)">16V_GEN</text>
<text x="256.2" y="122.8" transform="rotate(-90 256.2 122.8)">100NF</text>
<text x="257.8" y="124" transform="rotate(-90 257.8 124)">16V_GEN</text>
<text x="265.3" y="122.8" transform="rotate(-90 265.3 122.8)">100NF</text>
<text x="267" y="124" transform="rotate(-90 267 124)">16V_GEN</text>
<text x="27.8" y="153.8">P3V3A</text>
<text x="162.7" y="154.1">USED ON</text>
<text x="23" y="168.5" transform="rotate(-90 23 168.5)">4V</text>
<text x="24.7" y="168.8" transform="rotate(-90 24.7 168.8)">22UF</text>
<text x="33" y="168.5" transform="rotate(-90 33 168.5)">4V</text>
<text x="34.6" y="168.8" transform="rotate(-90 34.6 168.8)">22UF</text>
<text x="49.6" y="168.5" transform="rotate(-90 49.6 168.5)">4V</text>
<text x="51.2" y="168.8" transform="rotate(-90 51.2 168.8)">22UF</text>
<text x="59.5" y="168.5" transform="rotate(-90 59.5 168.5)">4V</text>
<text x="61.2" y="168.8" transform="rotate(-90 61.2 168.8)">22UF</text>
<text x="103.6" y="176.7" transform="rotate(-90 103.6 176.7)">100NF</text>
<text x="105.2" y="177.9" transform="rotate(-90 105.2 177.9)">16V_GEN</text>
<text x="113.5" y="175.6" transform="rotate(-90 113.5 175.6)">1UF</text>
<text x="115.2" y="175.6" transform="rotate(-90 115.2 175.6)">10V</text>
<text x="233" y="192.1">TOTAL NO. OF SHEETS</text>
</g>
<g font-size="1.2">
<text x="94.2" y="45.4">VREF</text>
<text x="101" y="45.4">VFB</text>
<text x="113.8" y="45.9">240</text>
<text x="114.3" y="47.4">1%</text>
<text x="149" y="43.4">osc_vcxo_4p</text>
<text x="94.2" y="52">DIN</text>
<text x="94.2" y="50.4">SCLK</text>
<text x="94.2" y="53.7">SYNC</text>
<text x="99.9" y="52">VOUT</text>
<text x="181.8" y="65.8">00</text>
<text x="188.4" y="67.5">00</text>
<text x="181.8" y="75.8">00</text>
<text x="189.2" y="77.4">00</text>
<text x="92.5" y="81.9">VREF</text>
<text x="99.4" y="81.9">VFB</text>
<text x="112.1" y="82.4">240</text>
<text x="112.7" y="83.9">1%</text>
<text x="144.5" y="82.7">VCTRL</text>
<text x="144.6" y="78.6">E/D</text>
<text x="153.9" y="78.6">OUT</text>
<text x="181.8" y="79.1">00</text>
<text x="92.5" y="88.6">DIN</text>
<text x="92.5" y="86.9">SCLK</text>
<text x="98.3" y="88.6">VOUT</text>
<text x="181.8" y="89">00</text>
<text x="189.2" y="87.4">00</text>
<text x="92.5" y="90.2">SYNC</text>
<text x="36.2" y="96.3" transform="rotate(-90 36.2 96.3)">4V</text>
<text x="138.7" y="101.4">33</text>
<text x="136.2" y="105.2">PUT</text>
<text x="136.3" y="106.8">(</text>
<text x="138.2" y="106.8">SERIES</text>
<text x="138.8" y="103">1%</text>
<text x="139.9" y="105.2">R17</text>
<text x="143.6" y="105.2">CLOSE</text>
<text x="144.7" y="106.8">TERMINATION)</text>
<text x="149.2" y="105.2">TO</text>
<text x="152" y="105.2">20MHZ</text>
<text x="157.6" y="105.2">OSCILLATOR</text>
<text x="53.7" y="131.1">SCL</text>
<text x="53.7" y="129.4">SDA</text>
<text x="53.7" y="126.2">OE</text>
<text x="62.8" y="126.1">CLK+</text>
<text x="63.1" y="129.3">CLK-</text>
</g>
<g font-size="1.1">
<text x="162.3" y="162.1">UNIVERSITY OF BRISTOL</text>
<text x="162.3" y="163.5">HIGH ENERGY PHYSICS GROUP</text>
</g>
<g font-size="1">
<text x="54.1" y="37.5" transform="rotate(-90 54.1 37.5)">240</text>
<text x="55.6" y="37" transform="rotate(-90 55.6 37)">1%</text>
</g>
<g font-size=".9">
<text x="148.9" y="45.4">VC</text>
<text x="151.3" y="42.4">VDD</text>
<text x="154.3" y="45.4">OUT</text>
<text x="151.9" y="49.2">GND</text>
<text x="124" y="118.4">CLK_125M_PLLREF_N_I</text>
<text x="124" y="114.2">CLK_20M_VCXO_I</text>
<text x="149" y="119.2">PLL25DAC2_SYNC_N_O</text>
<text x="149" y="117.6">PLL25DAC1_SYNC_N_O</text>
<text x="124" y="125.9">SI57X_CLK_P_I</text>
<text x="124" y="124.2">SI57X_CLK_N_I</text>
<text x="124" y="120.1">CLK_125M_PLLREF_P_I</text>
<text x="150.9" y="122.5">PLL25DAC_SCLK_O</text>
<text x="151.7" y="120.9">PLL25DAC_DIN_O</text>
<text x="154" y="125.9">SI57X_OE_O</text>
<text x="80.8" y="154.1">P3V3</text>
<text x="125.6" y="160.7">P3V3</text>
</g>
</svg>
